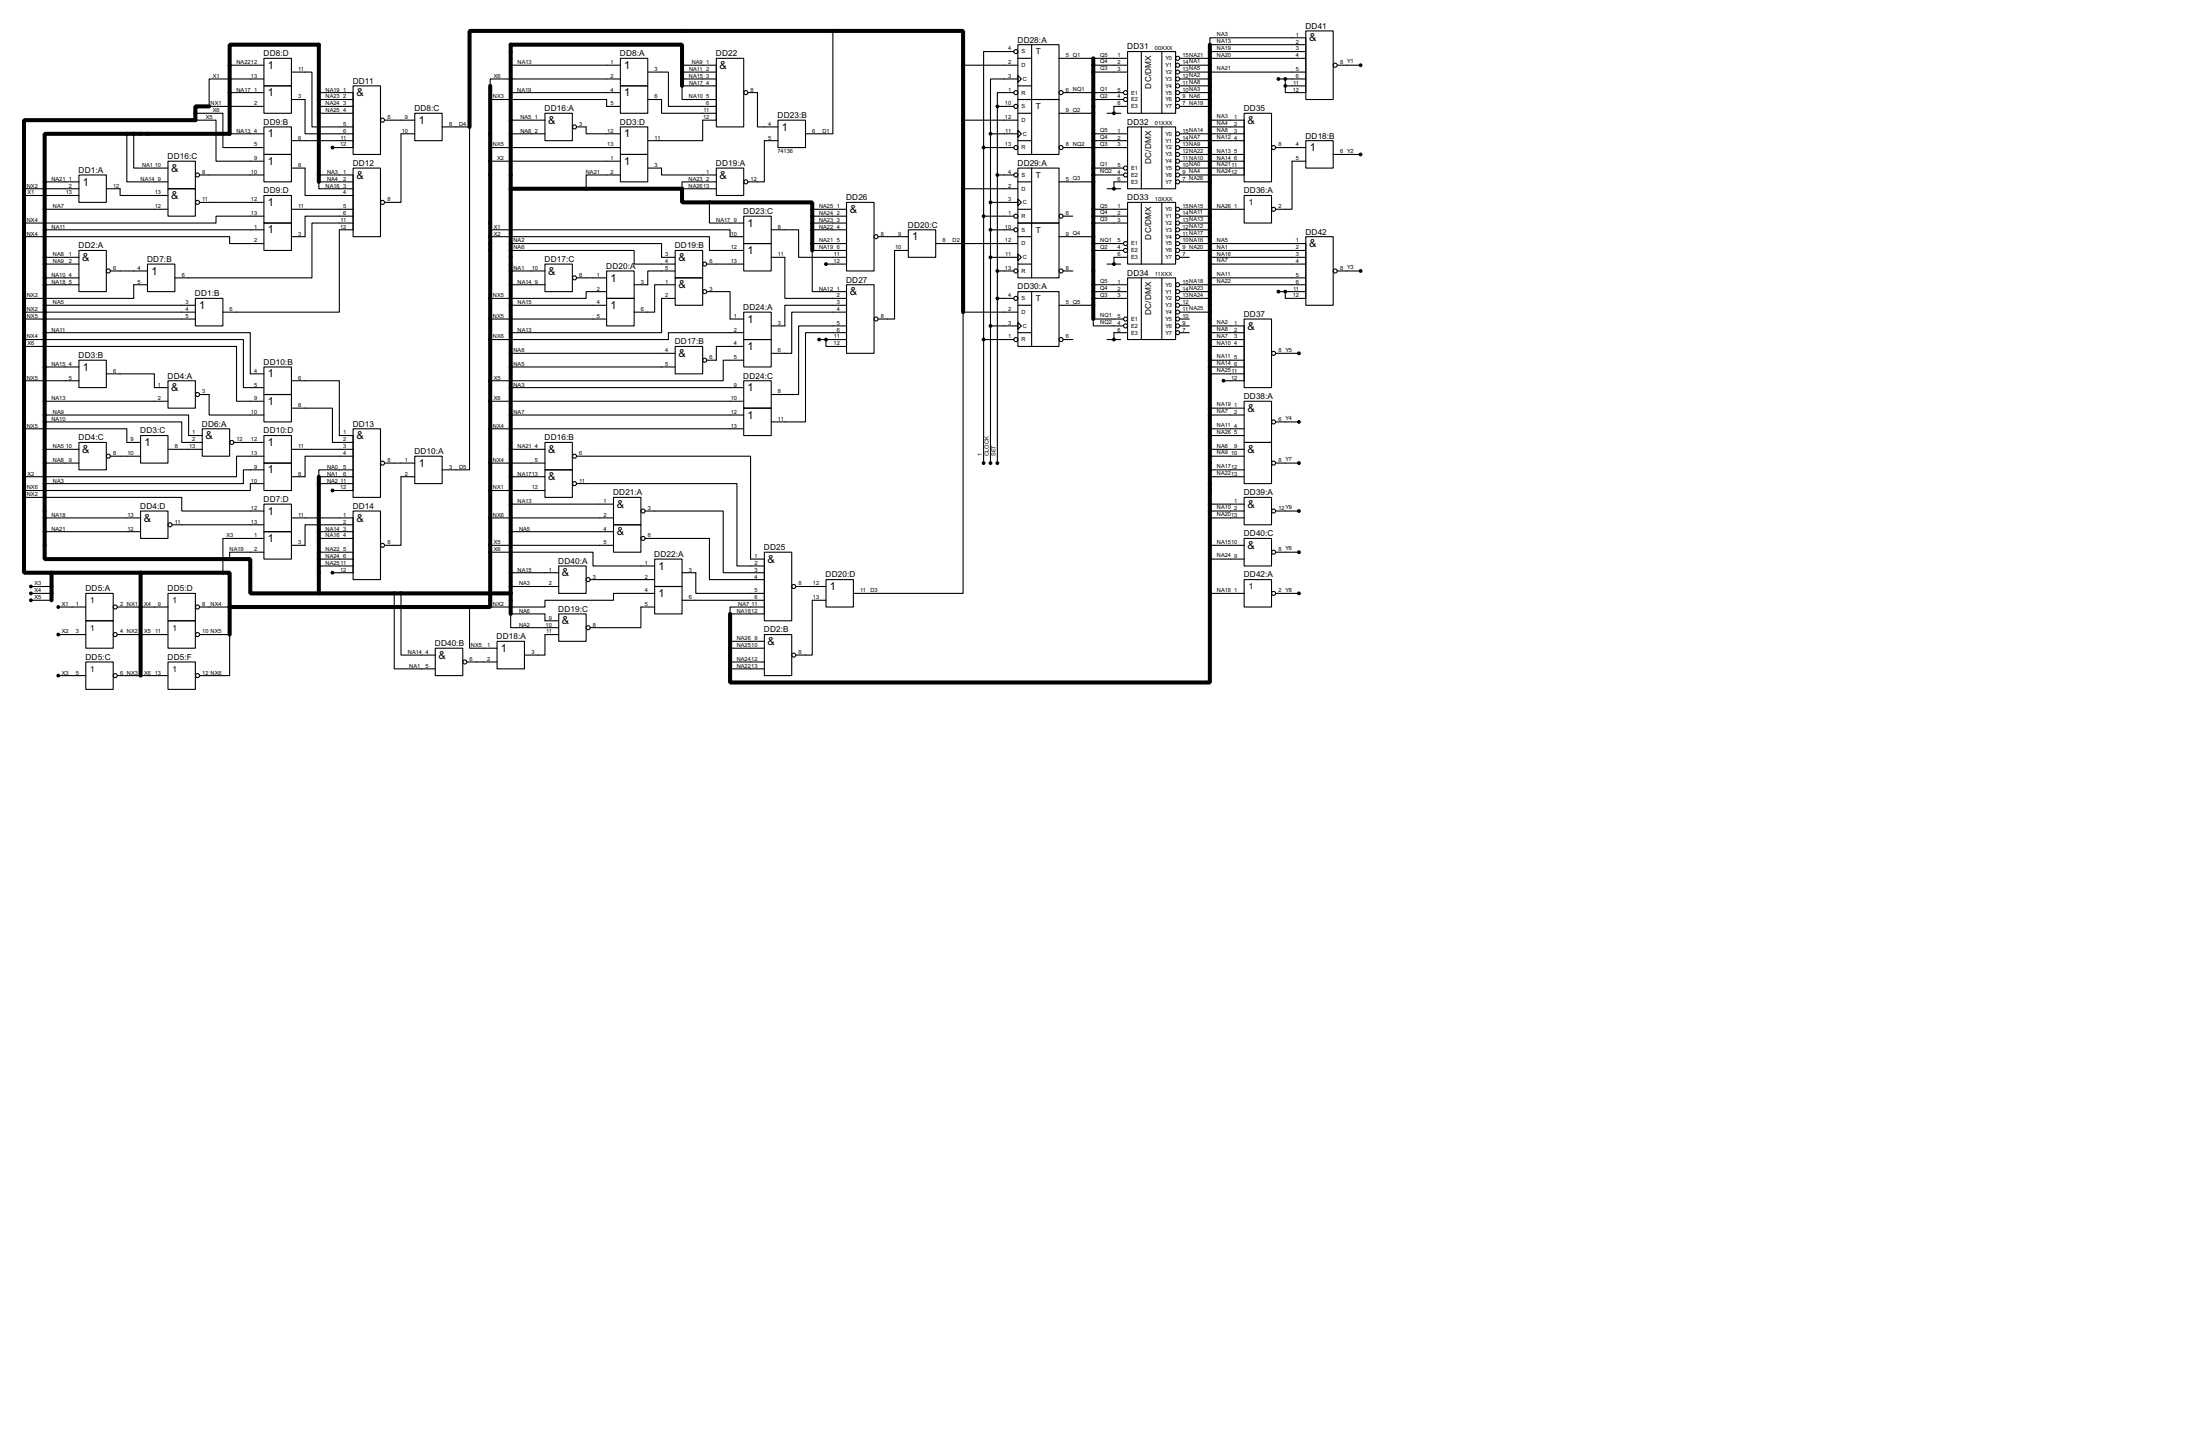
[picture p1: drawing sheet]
<svg xmlns="http://www.w3.org/2000/svg" width="815mm" height="536mm" viewBox="0 0 815 536" stroke-linecap="round" stroke-linejoin="round" font-family="sans-serif">
<g fill="none" stroke="#000" stroke-width="1.5">
<path d="M448.4 16.6v236.2h-177.8v-25.4M77.5 39.4h-5.1v5.1h-63.5v167.6h10.2M181.7 31.8v193h-96.6M252.8 31.8v-15.2h-63.5v210.8M405.2 21.6v96.6M174 47v-35.5h182.9v104.1M118.2 67.4v-50.8h-33.1v33h-68.5v157.5h76.2v12.7h96.5M189.3 69.9h63.5v5.1h48.2v17.8M118.2 176.6v43.2M19.1 212.1h66v12.7M19.1 212.1v10.2M52.1 212.1v38.1"/>
<path d="M85.1 224.8v10.2"/>
</g>
<g fill="none" stroke="#000" stroke-width=".4">
<path d="M189.3 19.1v5.1h40.6M308.7 11.5v38.1h-10.2M375.7 19.1h-11.2v35.6M377.2 16.6h15.3v20.3h-15.3zM382.3 16.6v40.6M417.9 19.1h17.8v22.9h-17.8zM423 19.1v22.9M430.6 19.1v22.9M448.4 19.1h35.5M483.9 11.5h10.2v25.4h-10.2zM483.9 16.6h-35.5v-2.6h35.5v20.3h-7.6v-2.5M85.1 34.3h12.7"/>
<path d="M85.1 24.2h12.7M97.8 21.6h10.2v10.2h-10.2zM97.8 31.8h10.2v10.2h-10.2zM97.8 29.3h-20.3v10.1h20.3M108 26.7h7.6v20.3h15.3M108 36.9h5.1v12.7h17.8M118.2 34.3h12.7v20.4h-7.7M118.2 36.9h12.7M118.2 39.4h12.7M130.9 31.8h10.1v25.4h-10.1zM189.3 29.3v5h40.6M229.9 21.6h10.2v10.2h-10.2z"/>
<path d="M229.9 31.8h10.2v10.2h-10.2zM229.9 29.3h-48.2v7.6h43.1v2.5h5.1M240.1 26.7h7.6v12.7h17.8M240.1 36.9h5.1v5.1h20.3M252.8 24.2h12.7v20.3h-5.1v7.6h-20.3M252.8 26.7h12.7M252.8 29.3h12.7M265.5 21.6h10.1v25.4h-10.1zM265.5 31.8h-12.7v5.1h12.7M277.2 34.3h3.5v12.7h7.6M356.9 24.2h20.3M369.6 39.4h6.1"/>
<path d="M369.6 39.4v132.1M375.7 34.3h-6.1v5.1M377.2 28l1.3 1.3-1.3 1.2zM377.2 36.9h15.3v20.3h-15.3zM377.2 29.3h-10.1v20.3M377.2 31.8h5.1M377.2 21.6h5.1M392.5 21.6h25.4M394 34.3h22.4M405.2 36.9h11.2M405.2 24.2h12.7M405.2 26.7h12.7"/>
<path d="M417.9 39.4h-5.1v2.6M437.2 34.3h11.2M437.2 36.9h11.2M437.2 39.4h11.2M437.2 24.2h11.2M437.2 31.8h11.2M437.2 26.7h46.7M437.2 29.3h11.2M437.2 21.6h46.7M473.8 29.3h10.1M476.3 31.8h7.6M476.3 29.3v2.5"/>
<path d="M495.6 24.2h8.6M47 49.6v17.8h15.3M49.6 49.6v12.7h12.7M62.3 59.7h10.1v10.2h-10.1zM72.4 42h10.2v12.7h15.2M72.4 44.5h7.7v15.2h17.7M85.1 49.6h12.7M97.8 47h10.2v10.2h-10.2zM97.8 57.2h10.2v10.2h-10.2zM108 52.1h22.9M118.2 42h12.7M142.5 44.5h11.2"/>
<path d="M153.7 42h10.2v10.1h-10.2zM153.7 49.6h-5.1v25.4h-6.1M163.9 47h10.1v127h-10.1M181.7 49.6v5.1h48.2M181.7 59.7h48.2M189.3 44.5h12.7M189.3 49.6h12.7M202 42h10.1v10.1h-10.1zM213.7 47h3.5v2.6h12.7M229.9 47h10.2v10.2h-10.2zM229.9 57.2h10.2v10.2h-10.2zM288.3 44.5h10.2v10.2h-10.2z"/>
<path d="M288.3 52.1h-5v15.3h-6.1M356.9 44.5h20.3M364.5 54.7h11.2M364.5 54.7v116.8M367.1 49.6h10.1M367.1 49.6v121.9M377.2 48.3l1.3 1.3-1.3 1.3zM377.2 52.1h5.1M377.2 42h5.1M392.5 42h12.7M394 54.7h23.9M405.2 52.1h12.7"/>
<path d="M405.2 49.6h12.7M410.3 42h5M417.9 47h17.8v22.9h-17.8zM423 47v22.9M430.6 47v22.9M437.2 52.1h23.9M437.2 54.7h11.2M437.2 49.6h23.9M437.2 59.7h23.9M437.2 57.2h23.9M448.4 44.5h12.7v20.3h-23.9M448.4 47h12.7"/>
<path d="M461.1 42h10.1v25.4h-10.1zM472.7 54.7h11.2M483.9 52.1h10.2v10.2h-10.2zM483.9 59.7h-5.1v17.8h-6.1M494.1 57.2h10.1M8.9 69.9h20.4M8.9 72.4h20.4M16.6 77.5h45.7M16.6 67.4h12.7M29.3 64.8h10.1v10.2h-10.1zM39.4 69.9h5.1v2.5h17.8M62.3 69.9h10.1v10.2h-10.1z"/>
<path d="M74 64.8h23.8M74 75h23.8M97.8 72.4h10.2v10.2h-10.2zM108 62.3h5.1v10.1h17.8M108 77.5h22.9M118.2 64.8h12.7v20.3h-5.1v30.5h-43.2M130.9 62.3h10.1v25.4h-10.1zM130.9 67.4h-12.7v2.5h12.7M229.9 64.8h-12.7v5.1M240.1 62.3h5.1v2.5h20.3M262.9 75v7.6h12.7M265.5 62.3h10.1v10.1h-10.1z"/>
<path d="M265.5 67.4h-12.7v2.5h12.7M301 77.5h12.7v20.3h-7.6M313.7 75h10.2v25.4h-10.2zM356.9 69.9h20.3M367.1 75h10.1M369.6 64.8h6.1M377.2 62.3h15.3v20.3h-15.3zM377.2 73.7l1.3 1.3-1.3 1.3zM377.2 77.5h5.1M377.2 67.4h5.1M382.3 62.3v40.6M392.5 67.4h12.7"/>
<path d="M405.2 77.5h12.7M405.2 64.8h11.2M405.2 62.3h11.2M410.3 69.9h5M417.9 75h17.8v22.8h-17.8zM417.9 67.4h-5.1v2.5M423 75v22.8M430.6 75v22.8M437.2 77.5h23.9M437.2 67.4h11.2M437.2 62.3h23.9M461.1 72.4h10.1v10.2h-10.1z"/>
<path d="M8.9 87.7h76.2v2.5h12.7M16.6 85.1h81.2M16.6 95.3h12.7M16.6 97.8h12.7M29.3 92.8h10.1v15.2h-10.1zM54.7 97.8h10.1v10.2h-10.1zM97.8 82.6h10.2v10.2h-10.2zM97.8 80.1h-17.7v2.5h-71.2M130.9 80.1h-17.8v7.6h-5.1M130.9 82.6h-15.3v20.3h-50.8M181.7 87.7h81.2v5.1h12.7M181.7 82.6v2.5h88.9v2.6h5"/>
<path d="M189.3 90.2h55.9v5.1h5M189.3 92.8h45.7v5h15.2M202 97.8h10.1v10.2h-10.1zM250.2 92.8h10.2v10.1h-10.2zM261.9 97.8h13.7M275.6 80.1h10.2v10.1h-10.2zM275.6 90.2h10.2v10.2h-10.2zM285.8 85.1h10.2v10.2h17.7M285.8 95.3h5.1v15.2h22.8M301 85.1h12.7M301 80.1h12.7M301 82.6h12.7"/>
<path d="M301 90.2h12.7M313.7 92.8h-12.7v15.2h12.7v20.3h-7.6v-2.5M325.4 87.7h11.2M336.6 85.1h10.2v10.2h-10.2zM336.6 92.8h-5.1v25.4h-6.1M346.8 90.2h30.4M364.5 80.1h11.2M367.1 85.1h8.6M367.1 95.3h10.1M377.2 82.6h15.3v20.3h-15.3zM377.2 94l1.3 1.3-1.3 1.3zM377.2 97.8h5.1"/>
<path d="M377.2 87.7h5.1M392.5 87.7h12.7M394 80.1h3.6M405.2 92.8h11.2M405.2 80.1h12.7M405.2 82.6h12.7M405.2 90.2h11.2M410.3 97.8h5M417.9 95.3h-5.1v2.5M437.2 90.2h46.7v20.3h-7.6v-2.5M437.2 85.1h11.2M437.2 95.3h3.5"/>
<path d="M437.2 92.8h46.7M437.2 80.1h11.2M437.2 82.6h11.2M437.2 87.7h11.2M448.4 95.3h35.5M448.4 97.8h35.5M483.9 87.7h10.2v25.4h-10.2zM8.9 118.2h63.5M8.9 115.6h63.5M16.6 102.9h12.7M16.6 105.5h12.7M16.6 113.1h55.8"/>
<path d="M40.9 100.4h13.8M54.7 105.5h-5.1v5h-40.7M72.4 110.5h10.2v10.2h-10.2zM181.7 118.2h43.1M189.3 100.4h12.7M189.3 105.5h12.7M189.3 113.1h35.5M213.7 102.9h11.1M224.8 100.4h10.2v10.1h-10.2zM224.8 110.5h10.2v10.2h-10.2zM224.8 108h-7.6v2.5h-35.5M250.2 102.9h10.2v10.2h-10.2z"/>
<path d="M250.2 105.5h-7.6v10.1h-7.6M250.2 100.4h-10.1v5.1h-5.1M250.2 110.5h-5v12.7h-55.9M261.9 108h8.7v10.2h5M275.6 115.6h10.2v10.2h-10.2zM313.7 105.5h10.2v25.4h-10.2zM313.7 113.1h-22.8v7.6h-5.1M313.7 115.6h-20.3v15.3h-7.6M369.6 100.4h6.1M369.6 110.5h6.1M377.2 108h15.3v20.3h-15.3zM377.2 119.4l1.3 1.3-1.3 1.3z"/>
<path d="M377.2 115.6h-20.3v104.2h-40.6M377.2 113.1h5.1M382.3 108v20.3M392.5 113.1h12.7M394 100.4h3.6M405.2 105.5h12.7M405.2 110.5h12.7M405.2 108h12.7M416.4 118.2h-11.2v2.5h11.2M417.9 102.9h17.8v22.9h-17.8zM423 102.9v22.9M430.6 102.9v22.9"/>
<path d="M437.2 105.5h46.7M437.2 113.1h3.5M437.2 118.2h3.5M437.2 115.6h11.2M437.2 110.5h11.2M437.2 108h11.2M448.4 102.9h35.5M461.1 118.2h10.1v25.4h-10.1zM473.8 108h10.1M495.6 100.4h8.6M8.9 125.8h81.3v17.8h7.6M8.9 128.3h78.8v20.3h10.1"/>
<path d="M16.6 123.2h76.2v15.3h5M16.6 135.9h12.7M29.3 133.4h10.1v10.2h-10.1zM39.4 138.5h17.8v5.1h5.1M97.8 135.9h10.2v10.2h-10.2zM189.3 135.9h60.9M189.3 130.9h60.9M250.2 128.3h10.2v10.2h-10.2zM275.6 125.8h10.2v10.1h-10.2zM275.6 128.3h-10.1v5.1h-3.6M275.6 123.2h-27.9v2.6h-66M275.6 133.4h-7.6v7.6h-86.3"/>
<path d="M303.6 125.8h10.1M313.7 120.7h-17.7v25.4h-10.2M313.7 123.2h-15.2v33.1h-12.7M364.5 125.8h11.2M367.1 120.7h10.1M377.2 123.2h5.1M394 125.8h3.6M410.3 125.8h5M417.9 123.2h-5.1v2.6M437.2 120.7h3.5M437.2 123.2h3.5M448.4 135.9h12.7"/>
<path d="M448.4 120.7h12.7v20.3h-7.7M448.4 125.8h12.7M448.4 123.2h12.7M448.4 128.3h12.7M448.4 133.4h12.7M448.4 138.5h12.7M472.7 130.9h8.7M8.9 158.8h38.1v5.1h5.1M8.9 141h20.4M16.6 153.7h53.3v7.6h5.1M16.6 156.3h50.8v7.6h7.6M16.6 148.6h45.7"/>
<path d="M62.3 141h10.1v10.2h-10.1zM74 146.1h3.5v7.6h20.3M75 158.8h10.1v10.2h-10.1zM97.8 146.1h10.2v10.2h-10.2zM108 141h17.8v20.3h5.1v20.4h-7.7M108 151.2h15.2v12.7h7.7M130.9 158.8h10.1v25.4h-10.1zM181.7 148.6h93.9M181.7 158.8h93.9M189.3 143.6h86.3M189.3 153.7h86.3M275.6 141h10.2v10.2h-10.2z"/>
<path d="M275.6 151.2h10.2v10.1h-10.2zM448.4 153.7h12.7M448.4 158.8h12.7M448.4 151.2h12.7M461.1 148.6h10.1v15.3h-10.1zM472.7 156.3h8.7M16.6 171.5h12.7M16.6 166.4h12.7M29.3 163.9h10.1v10.1h-10.1zM40.9 169h11.2M52.1 161.3h10.2v10.2h-10.2zM62.3 166.4h12.7"/>
<path d="M86.7 163.9h11.1M97.8 161.3h10.2v10.2h-10.2zM97.8 171.5h10.2v10.2h-10.2zM97.8 169h-10.1v7.6h-78.8M97.8 174h-7.6v5.1h-73.6M97.8 179.1h-5v2.6h-83.9M108 166.4h22.9M118.2 179.1h12.7M130.9 169h-17.8v7.6h-5.1M130.9 174h-12.7v2.6h12.7M142.5 171.5h11.2M153.7 169h10.2v10.1h-10.2z"/>
<path d="M153.7 176.6h-5.1v25.4h-6.1M181.7 171.5h20.3M189.3 166.4h12.7M189.3 176.6h12.7M202 163.9h10.1v10.1h-10.1zM202 174h10.1v10.2h-10.1zM213.7 169h64.5v38.1h5.1v20.3h-12.7v-2.6h12.7M213.7 179.1h59.4v30.5h10.2M448.4 161.3h12.7M461.1 163.9h10.1v15.2h-10.1zM461.1 166.4h-12.7v5.1M461.1 169h-12.7v5"/>
<path d="M461.1 174h-12.7v5.1M461.1 176.6h-12.7v5.1M472.7 171.5h8.7M8.9 184.2h58.5v5.1h30.4M16.6 191.8h35.5M16.6 196.9h35.5M52.1 189.3h10.2v10.1h-10.2zM63.8 194.4h34M97.8 186.7h10.2v10.2h-10.2zM97.8 196.9h10.2v10.2h-10.2zM97.8 199.4h-15.2v12.7M108 191.8h22.9v20.3h-7.7"/>
<path d="M118.2 199.4h12.7M118.2 196.9h12.7M130.9 189.3h10.1v25.4h-10.1zM130.9 194.4h-17.8v7.6h-5.1M181.7 181.7h20.3M181.7 191.8h45.7M189.3 196.9h38.1M189.3 186.7h38.1M227.4 184.2h10.1v10.2h-10.1zM227.4 194.4h10.1v10.1h-10.1zM239.1 189.3h28.9v22.8h15.3M239.1 199.4h23.8v15.3h20.4"/>
<path d="M448.4 191.8h12.7M448.4 186.7h12.7M448.4 189.3h12.7M461.1 184.2h10.1v10.2h-10.1zM461.1 199.4h10.1v10.2h-10.1zM472.7 189.3h8.7M11.5 217.2h7.6M11.5 219.8h7.6M31.8 219.8h10.2v10.1h-10.2zM62.3 219.8h10.1v10.1h-10.1zM97.8 204.5h-12.7v2.6M118.2 209.6h12.7"/>
<path d="M118.2 207.1h12.7M118.2 204.5h12.7M146.1 219.8v27.9h15.2M148.6 219.8v22.8h12.7M181.7 204.5h38.1v5.1h22.8M181.7 202h45.7M189.3 217.2h17.8M189.3 212.1h17.8M207.1 209.6h10.1v10.2h-10.1zM218.7 214.7h23.9M242.6 207.1h10.2v10.1h-10.2zM242.6 217.2h10.2v10.2h-10.2z"/>
<path d="M242.6 219.8h-15.2v2.5h-25.4v2.5h-20.3v-2.5M252.8 212.1h5.1v7.7h25.4M283.3 204.5h10.1v25.4h-10.1zM294.9 217.2h11.2M306.1 214.7h10.2v10.1h-10.2zM448.4 207.1h12.7M448.4 219.8h12.7M448.4 202h12.7M461.1 214.7h10.1v10.1h-10.1zM472.7 204.5h8.7M472.7 219.8h8.7M11.5 222.3h7.6"/>
<path d="M21.6 235h10.2M21.6 224.8h10.2M31.8 229.9h10.2v10.2h-10.2zM43.5 235h18.8M43.5 224.8h18.8M62.3 229.9h10.1v10.2h-10.1zM74 235h11.1v15.2h-11.1M74 224.8h11.1M174 224.8v15.3h10.2M184.2 237.5h10.2v10.2h-10.2zM207.1 227.4h10.1v10.1h-10.1zM207.1 229.9h-5.1v-2.5h-12.7v5.1h17.8"/>
<path d="M207.1 235h-5.1v7.6h-7.6M242.6 224.8h-5.1v7.7h-18.8M252.8 222.3h30.5M283.3 235h10.1v15.2h-10.1zM283.3 237.5h-12.7v2.6M306.1 222.3h-5.1v20.3h-6.1M21.6 250.2h10.2M31.8 245.2h10.2v10.1h-10.2zM43.5 250.2h18.8M62.3 245.2h10.1v10.1h-10.1zM161.3 240.1h10.2v10.1h-10.2zM173 245.2h11.2"/>
<path d="M283.3 240.1h-12.7v2.5M283.3 245.2h-12.7v2.5M283.3 247.7h-12.7v2.5"/>
<circle cx="376.4" cy="19.1" r=".75"/>
<circle cx="276.4" cy="34.3" r=".75"/>
<circle cx="376.4" cy="39.4" r=".75"/>
<circle cx="376.4" cy="34.3" r=".75"/>
<circle cx="393.2" cy="34.3" r=".75"/>
<circle cx="417.1" cy="36.9" r=".75"/>
<circle cx="417.1" cy="34.3" r=".75"/>
<circle cx="436.4" cy="26.7" r=".75"/>
<circle cx="436.4" cy="31.8" r=".75"/>
<circle cx="436.4" cy="39.4" r=".75"/>
<circle cx="436.4" cy="29.3" r=".75"/>
<circle cx="436.4" cy="34.3" r=".75"/>
<circle cx="436.4" cy="36.9" r=".75"/>
<circle cx="436.4" cy="24.2" r=".75"/>
<circle cx="436.4" cy="21.6" r=".75"/>
<circle cx="494.8" cy="24.2" r=".75"/>
<circle cx="141.7" cy="44.5" r=".75"/>
<circle cx="212.9" cy="47" r=".75"/>
<circle cx="376.4" cy="54.7" r=".75"/>
<circle cx="393.2" cy="54.7" r=".75"/>
<circle cx="436.4" cy="59.7" r=".75"/>
<circle cx="436.4" cy="52.1" r=".75"/>
<circle cx="436.4" cy="54.7" r=".75"/>
<circle cx="436.4" cy="57.2" r=".75"/>
<circle cx="436.4" cy="49.6" r=".75"/>
<circle cx="471.9" cy="54.7" r=".75"/>
<circle cx="73.2" cy="64.8" r=".75"/>
<circle cx="73.2" cy="75" r=".75"/>
<circle cx="141.7" cy="75" r=".75"/>
<circle cx="276.4" cy="67.4" r=".75"/>
<circle cx="376.4" cy="64.8" r=".75"/>
<circle cx="417.1" cy="64.8" r=".75"/>
<circle cx="417.1" cy="62.3" r=".75"/>
<circle cx="436.4" cy="62.3" r=".75"/>
<circle cx="436.4" cy="67.4" r=".75"/>
<circle cx="436.4" cy="77.5" r=".75"/>
<circle cx="436.4" cy="64.8" r=".75"/>
<circle cx="471.9" cy="77.5" r=".75"/>
<circle cx="261.1" cy="97.8" r=".75"/>
<circle cx="324.6" cy="87.7" r=".75"/>
<circle cx="376.4" cy="85.1" r=".75"/>
<circle cx="376.4" cy="80.1" r=".75"/>
<circle cx="393.2" cy="80.1" r=".75"/>
<circle cx="417.1" cy="90.2" r=".75"/>
<circle cx="417.1" cy="92.8" r=".75"/>
<circle cx="436.4" cy="80.1" r=".75"/>
<circle cx="436.4" cy="92.8" r=".75"/>
<circle cx="436.4" cy="82.6" r=".75"/>
<circle cx="436.4" cy="95.3" r=".75"/>
<circle cx="436.4" cy="87.7" r=".75"/>
<circle cx="436.4" cy="85.1" r=".75"/>
<circle cx="436.4" cy="90.2" r=".75"/>
<circle cx="40.1" cy="100.4" r=".75"/>
<circle cx="212.9" cy="102.9" r=".75"/>
<circle cx="261.1" cy="108" r=".75"/>
<circle cx="324.6" cy="118.2" r=".75"/>
<circle cx="376.4" cy="100.4" r=".75"/>
<circle cx="376.4" cy="110.5" r=".75"/>
<circle cx="393.2" cy="100.4" r=".75"/>
<circle cx="417.1" cy="118.2" r=".75"/>
<circle cx="436.4" cy="105.5" r=".75"/>
<circle cx="436.4" cy="113.1" r=".75"/>
<circle cx="436.4" cy="118.2" r=".75"/>
<circle cx="436.4" cy="108" r=".75"/>
<circle cx="436.4" cy="110.5" r=".75"/>
<circle cx="436.4" cy="115.6" r=".75"/>
<circle cx="494.8" cy="100.4" r=".75"/>
<circle cx="261.1" cy="133.4" r=".75"/>
<circle cx="376.4" cy="125.8" r=".75"/>
<circle cx="393.2" cy="125.8" r=".75"/>
<circle cx="417.1" cy="120.7" r=".75"/>
<circle cx="436.4" cy="120.7" r=".75"/>
<circle cx="436.4" cy="123.2" r=".75"/>
<circle cx="471.9" cy="130.9" r=".75"/>
<circle cx="73.2" cy="146.1" r=".75"/>
<circle cx="471.9" cy="156.3" r=".75"/>
<circle cx="40.1" cy="169" r=".75"/>
<circle cx="85.9" cy="163.9" r=".75"/>
<circle cx="141.7" cy="171.5" r=".75"/>
<circle cx="212.9" cy="179.1" r=".75"/>
<circle cx="212.9" cy="169" r=".75"/>
<circle cx="471.9" cy="171.5" r=".75"/>
<circle cx="63" cy="194.4" r=".75"/>
<circle cx="238.3" cy="199.4" r=".75"/>
<circle cx="238.3" cy="189.3" r=".75"/>
<circle cx="471.9" cy="189.3" r=".75"/>
<circle cx="141.7" cy="202" r=".75"/>
<circle cx="217.9" cy="214.7" r=".75"/>
<circle cx="294.1" cy="217.2" r=".75"/>
<circle cx="471.9" cy="219.8" r=".75"/>
<circle cx="471.9" cy="204.5" r=".75"/>
<circle cx="42.7" cy="224.8" r=".75"/>
<circle cx="42.7" cy="235" r=".75"/>
<circle cx="73.2" cy="224.8" r=".75"/>
<circle cx="73.2" cy="235" r=".75"/>
<circle cx="217.9" cy="232.5" r=".75"/>
<circle cx="42.7" cy="250.2" r=".75"/>
<circle cx="73.2" cy="250.2" r=".75"/>
<circle cx="172.2" cy="245.2" r=".75"/>
<circle cx="294.1" cy="242.6" r=".75"/>
</g>
<g fill="#000" stroke="#000" stroke-width=".4">
<circle cx="369.6" cy="39.4" r=".5"/>
<circle cx="473.7" cy="29.3" r=".5"/>
<circle cx="476.3" cy="31.8" r=".5"/>
<circle cx="476.3" cy="29.3" r=".5"/>
<circle cx="504.2" cy="24.2" r=".5"/>
<circle cx="123.2" cy="54.7" r=".5"/>
<circle cx="364.5" cy="54.7" r=".5"/>
<circle cx="367" cy="49.6" r=".5"/>
<circle cx="412.8" cy="42" r=".5"/>
<circle cx="504.2" cy="57.2" r=".5"/>
<circle cx="367" cy="75" r=".5"/>
<circle cx="369.6" cy="64.8" r=".5"/>
<circle cx="412.8" cy="69.9" r=".5"/>
<circle cx="306.1" cy="97.8" r=".5"/>
<circle cx="364.5" cy="80.1" r=".5"/>
<circle cx="367" cy="85.1" r=".5"/>
<circle cx="367" cy="95.3" r=".5"/>
<circle cx="412.8" cy="97.8" r=".5"/>
<circle cx="369.6" cy="110.5" r=".5"/>
<circle cx="369.6" cy="100.4" r=".5"/>
<circle cx="473.7" cy="108" r=".5"/>
<circle cx="476.3" cy="108" r=".5"/>
<circle cx="504.2" cy="100.4" r=".5"/>
<circle cx="303.5" cy="125.8" r=".5"/>
<circle cx="306.1" cy="125.8" r=".5"/>
<circle cx="364.5" cy="125.8" r=".5"/>
<circle cx="367" cy="120.7" r=".5"/>
<circle cx="412.8" cy="125.8" r=".5"/>
<circle cx="481.3" cy="130.9" r=".5"/>
<circle cx="453.4" cy="141" r=".5"/>
<circle cx="481.3" cy="156.3" r=".5"/>
<circle cx="364.5" cy="171.5" r=".5"/>
<circle cx="367" cy="171.5" r=".5"/>
<circle cx="369.6" cy="171.5" r=".5"/>
<circle cx="481.3" cy="171.5" r=".5"/>
<circle cx="123.2" cy="181.7" r=".5"/>
<circle cx="481.3" cy="189.3" r=".5"/>
<circle cx="11.4" cy="219.8" r=".5"/>
<circle cx="11.4" cy="217.2" r=".5"/>
<circle cx="123.2" cy="212.1" r=".5"/>
<circle cx="481.3" cy="219.8" r=".5"/>
<circle cx="481.3" cy="204.5" r=".5"/>
<circle cx="11.4" cy="222.3" r=".5"/>
<circle cx="21.6" cy="224.8" r=".5"/>
<circle cx="21.6" cy="235" r=".5"/>
<circle cx="21.6" cy="250.2" r=".5"/>
</g>
<g font-size="4.6">
<text x="485.1" y="15.4">&amp;</text>
<text x="99.3" y="25.5">1</text>
<text x="231.4" y="25.5">1</text>
<text x="266.7" y="25.5">&amp;</text>
<text x="99.3" y="35.7">1</text>
<text x="132.1" y="35.7">&amp;</text>
<text x="231.4" y="35.7">1</text>
<text x="155.2" y="45.9">1</text>
<text x="203.2" y="45.9">&amp;</text>
<text x="462.3" y="45.9">&amp;</text>
<text x="99.3" y="50.9">1</text>
<text x="231.4" y="50.9">1</text>
<text x="289.8" y="48.4">1</text>
<text x="485.4" y="56">1</text>
<text x="63.5" y="63.6">&amp;</text>
<text x="99.3" y="61.1">1</text>
<text x="231.4" y="61.1">1</text>
<text x="30.7" y="68.7">1</text>
<text x="132.1" y="66.2">&amp;</text>
<text x="266.7" y="66.2">&amp;</text>
<text x="63.5" y="73.8">&amp;</text>
<text x="99.3" y="76.3">1</text>
<text x="277.1" y="84">1</text>
<text x="314.9" y="78.9">&amp;</text>
<text x="99.3" y="86.5">1</text>
<text x="338" y="89">1</text>
<text x="277.1" y="94.1">1</text>
<text x="485.1" y="91.6">&amp;</text>
<text x="30.5" y="96.7">&amp;</text>
<text x="56.1" y="101.7">1</text>
<text x="203.2" y="101.7">&amp;</text>
<text x="251.4" y="96.7">&amp;</text>
<text x="226.3" y="104.3">1</text>
<text x="251.4" y="106.8">&amp;</text>
<text x="314.9" y="109.4">&amp;</text>
<text x="73.9" y="114.4">1</text>
<text x="226.3" y="114.4">1</text>
<text x="277.1" y="119.5">1</text>
<text x="462.3" y="122.1">&amp;</text>
<text x="277.1" y="129.7">1</text>
<text x="30.7" y="137.3">1</text>
<text x="251.4" y="132.2">&amp;</text>
<text x="99.3" y="139.8">1</text>
<text x="63.5" y="144.9">&amp;</text>
<text x="99.3" y="150">1</text>
<text x="277.1" y="144.9">1</text>
<text x="277.1" y="155.1">1</text>
<text x="462.3" y="152.5">&amp;</text>
<text x="30.5" y="167.8">&amp;</text>
<text x="53.6" y="165.2">1</text>
<text x="76.2" y="162.7">&amp;</text>
<text x="99.3" y="165.2">1</text>
<text x="132.1" y="162.7">&amp;</text>
<text x="203.2" y="167.8">&amp;</text>
<text x="462.3" y="167.8">&amp;</text>
<text x="155.2" y="172.9">1</text>
<text x="99.3" y="175.4">1</text>
<text x="203.2" y="177.9">&amp;</text>
<text x="99.3" y="190.6">1</text>
<text x="228.6" y="188">&amp;</text>
<text x="462.3" y="188">&amp;</text>
<text x="53.3" y="193.2">&amp;</text>
<text x="132.1" y="193.2">&amp;</text>
<text x="99.3" y="200.8">1</text>
<text x="228.6" y="198.3">&amp;</text>
<text x="462.3" y="203.3">&amp;</text>
<text x="284.5" y="208.4">&amp;</text>
<text x="208.3" y="213.5">&amp;</text>
<text x="244.1" y="211">1</text>
<text x="244.1" y="221.1">1</text>
<text x="307.6" y="218.6">1</text>
<text x="208.3" y="231.3">&amp;</text>
<text x="284.5" y="238.9">&amp;</text>
<text x="162.5" y="244">&amp;</text>
<text x="185.6" y="241.4">1</text>
</g>
<g font-size="3.4">
<text x="483.8" y="10.6">DD41</text>
<text x="377.1" y="15.7">DD28:A</text>
<text x="97.7" y="20.8">DD8:D</text>
<text x="229.8" y="20.8">DD8:A</text>
<text x="265.3" y="20.8">DD22</text>
<text x="383.9" y="20.2">T</text>
<text x="417.7" y="18.3">DD31</text>
<text x="130.7" y="31">DD11</text>
<text x="426.6" y="32.8" transform="rotate(-90 426.6 32.8)">DC/DMX</text>
<text x="153.6" y="41.1">DD8:C</text>
<text x="201.8" y="41.1">DD16:A</text>
<text x="383.9" y="40.4">T</text>
<text x="460.9" y="41.1">DD35</text>
<text x="97.7" y="46.2">DD9:B</text>
<text x="229.8" y="46.2">DD3:D</text>
<text x="288.2" y="43.7">DD23:B</text>
<text x="417.7" y="46.2">DD32</text>
<text x="483.8" y="51.3">DD18:B</text>
<text x="62.1" y="58.9">DD16:C</text>
<text x="29.1" y="64">DD1:A</text>
<text x="130.7" y="61.4">DD12</text>
<text x="265.3" y="61.4">DD19:A</text>
<text x="377.1" y="61.4">DD29:A</text>
<text x="383.9" y="65.8">T</text>
<text x="426.6" y="60.8" transform="rotate(-90 426.6 60.8)">DC/DMX</text>
<text x="97.7" y="71.6">DD9:D</text>
<text x="460.9" y="71.6">DD36:A</text>
<text x="313.6" y="74.1">DD26</text>
<text x="417.7" y="74.1">DD33</text>
<text x="462.8" y="76">1</text>
<text x="275.5" y="79.2">DD23:C</text>
<text x="336.5" y="84.3">DD20:C</text>
<text x="383.9" y="86.1">T</text>
<text x="426.6" y="88.7" transform="rotate(-90 426.6 88.7)">DC/DMX</text>
<text x="483.8" y="86.8">DD42</text>
<text x="29.1" y="92">DD2:A</text>
<text x="250.1" y="92">DD19:B</text>
<text x="54.5" y="97">DD7:B</text>
<text x="201.8" y="97">DD17:C</text>
<text x="224.7" y="99.5">DD20:A</text>
<text x="313.6" y="104.7">DD27</text>
<text x="377.1" y="107.2">DD30:A</text>
<text x="417.7" y="102.1">DD34</text>
<text x="72.3" y="109.7">DD1:B</text>
<text x="383.9" y="111.5">T</text>
<text x="275.5" y="114.8">DD24:A</text>
<text x="426.6" y="116.6" transform="rotate(-90 426.6 116.6)">DC/DMX</text>
<text x="460.9" y="117.4">DD37</text>
<text x="250.1" y="127.5">DD17:B</text>
<text x="29.1" y="132.6">DD3:B</text>
<text x="97.7" y="135.1">DD10:B</text>
<text x="62.1" y="140.2">DD4:A</text>
<text x="275.5" y="140.2">DD24:C</text>
<text x="460.9" y="147.8">DD38:A</text>
<text x="52" y="160.5">DD3:C</text>
<text x="74.8" y="158">DD6:A</text>
<text x="97.7" y="160.5">DD10:D</text>
<text x="130.7" y="158">DD13</text>
<text x="29.1" y="163">DD4:C</text>
<text x="201.8" y="163">DD16:B</text>
<text x="153.6" y="168.2">DD10:A</text>
<text x="97.7" y="185.9">DD7:D</text>
<text x="227.2" y="183.4">DD21:A</text>
<text x="460.9" y="183.4">DD39:A</text>
<text x="52" y="188.5">DD4:D</text>
<text x="130.7" y="188.5">DD14</text>
<text x="283.1" y="203.7">DD25</text>
<text x="460.9" y="198.6">DD40:C</text>
<text x="206.9" y="208.8">DD40:A</text>
<text x="242.5" y="206.3">DD22:A</text>
<text x="306" y="213.9">DD20:D</text>
<text x="460.9" y="213.9">DD42:A</text>
<text x="31.7" y="219">DD5:A</text>
<text x="62.1" y="219">DD5:D</text>
<text x="462.8" y="218.3">1</text>
<text x="33.5" y="223.4">1</text>
<text x="64" y="223.4">1</text>
<text x="206.9" y="226.6">DD19:C</text>
<text x="33.5" y="233.5">1</text>
<text x="64" y="233.5">1</text>
<text x="161.2" y="239.3">DD40:B</text>
<text x="184.1" y="236.7">DD18:A</text>
<text x="283.1" y="234.2">DD2:B</text>
<text x="31.7" y="244.4">DD5:C</text>
<text x="62.1" y="244.4">DD5:F</text>
<text x="33.5" y="248.8">1</text>
<text x="64" y="248.8">1</text>
</g>
<g font-size="2.4">
<text x="450.9" y="15.9">NA13</text>
<text x="450.9" y="13.4">NA3</text>
<text x="480.2" y="13.6">1</text>
<text x="480.2" y="16.2">2</text>
<text x="87.6" y="23.8">NA2212</text>
<text x="191.8" y="23.8">NA13</text>
<text x="226.2" y="23.8">1</text>
<text x="256.3" y="23.8">NA9</text>
<text x="261.8" y="23.8">1</text>
<text x="373.6" y="23.8">2</text>
<text x="373.6" y="18.7">4</text>
<text x="378.5" y="19.8">S</text>
<text x="395" y="21.2">5 Q1</text>
<text x="407.7" y="23.5">Q4</text>
<text x="407.7" y="21">Q5</text>
<text x="414.2" y="21.2">1</text>
<text x="414.2" y="23.8">2</text>
<text x="428" y="18.4">00XXX</text>
<text x="431.9" y="22.3">Y0</text>
<text x="438.2" y="21.2">15NA21</text>
<text x="438.2" y="23.8">14NA1</text>
<text x="450.9" y="18.4">NA19</text>
<text x="450.9" y="21">NA20</text>
<text x="480.2" y="18.7">3</text>
<text x="480.2" y="21.2">4</text>
<text x="496.6" y="23.8">8 Y1</text>
<text x="78.8" y="28.9">X1</text>
<text x="93" y="28.9">13</text>
<text x="110.5" y="26.3">11</text>
<text x="183" y="28.9">X6</text>
<text x="226.2" y="28.9">2</text>
<text x="242.6" y="26.3">3</text>
<text x="255.3" y="28.9">NA15</text>
<text x="255.3" y="26.3">NA11</text>
<text x="261.8" y="26.3">2</text>
<text x="261.8" y="28.9">3</text>
<text x="373.6" y="28.9">3</text>
<text x="378.5" y="24.8">D</text>
<text x="379" y="30">C</text>
<text x="407.7" y="26.1">Q3</text>
<text x="414.2" y="26.3">3</text>
<text x="431.9" y="24.8">Y1</text>
<text x="431.9" y="27.4">Y2</text>
<text x="431.9" y="30">Y3</text>
<text x="438.2" y="26.3">13NA5</text>
<text x="438.2" y="28.9">12NA2</text>
<text x="450.9" y="26.1">NA21</text>
<text x="480.2" y="26.3">5</text>
<text x="480.2" y="28.9">6</text>
<text x="87.6" y="33.9">NA17</text>
<text x="94.2" y="33.9">1</text>
<text x="120.6" y="33.9">NA19</text>
<text x="127.2" y="33.9">1</text>
<text x="191.7" y="33.9">NA19</text>
<text x="226.2" y="33.9">4</text>
<text x="255.3" y="31.4">NA17</text>
<text x="261.8" y="31.4">4</text>
<text x="278.2" y="33.9">8</text>
<text x="373.6" y="33.9">1</text>
<text x="378.5" y="35">R</text>
<text x="395" y="33.9">6 NQ1</text>
<text x="407.7" y="33.7">Q1</text>
<text x="414.2" y="33.9">5</text>
<text x="419.2" y="35">E1</text>
<text x="431.9" y="32.5">Y4</text>
<text x="431.9" y="35">Y5</text>
<text x="438.2" y="31.4">11NA8</text>
<text x="438.2" y="33.9">10NA3</text>
<text x="479.1" y="33.9">12</text>
<text x="479.2" y="31.4">11</text>
<text x="78" y="39">NX1</text>
<text x="78.8" y="41.6">X6</text>
<text x="94.2" y="39">2</text>
<text x="110.5" y="36.5">3</text>
<text x="120.6" y="36.5">NA23</text>
<text x="120.6" y="39">NA24</text>
<text x="120.6" y="41.6">NA25</text>
<text x="127.2" y="36.5">2</text>
<text x="127.2" y="39">3</text>
<text x="127.2" y="41.6">4</text>
<text x="182.6" y="36.5">NX3</text>
<text x="226.2" y="39">5</text>
<text x="242.6" y="36.5">6</text>
<text x="255.3" y="36.5">NA10</text>
<text x="260.8" y="41.6">11</text>
<text x="261.8" y="36.5">5</text>
<text x="261.8" y="39">6</text>
<text x="372.4" y="39">10</text>
<text x="378.5" y="40.1">S</text>
<text x="395" y="41.6">9 Q2</text>
<text x="407.7" y="36.2">Q2</text>
<text x="414.2" y="39">6</text>
<text x="414.2" y="36.5">4</text>
<text x="419.2" y="40.1">E3</text>
<text x="419.2" y="37.5">E2</text>
<text x="431.9" y="37.5">Y6</text>
<text x="431.9" y="40.1">Y7</text>
<text x="438.2" y="36.5">9 NA6</text>
<text x="438.2" y="39">7 NA19</text>
<text x="76.3" y="44.1">X5</text>
<text x="127.2" y="46.6">5</text>
<text x="143.6" y="44.1">8</text>
<text x="150" y="44.1">9</text>
<text x="166.4" y="46.6">8</text>
<text x="170.2" y="46.6">D4</text>
<text x="192.8" y="44.1">NA5</text>
<text x="198.3" y="44.1">1</text>
<text x="214.7" y="46.6">3</text>
<text x="260.6" y="44.1">12</text>
<text x="284.7" y="46.6">4</text>
<text x="372.4" y="44.1">12</text>
<text x="378.5" y="45.2">D</text>
<text x="428" y="46.4">01XXX</text>
<text x="450.9" y="46.4">NA4</text>
<text x="450.9" y="43.8">NA3</text>
<text x="457.4" y="44.1">1</text>
<text x="457.4" y="46.6">2</text>
<text x="87.6" y="49.2">NA13</text>
<text x="94.2" y="49.2">4</text>
<text x="110.5" y="51.7">6</text>
<text x="126.2" y="51.7">11</text>
<text x="127.2" y="49.2">6</text>
<text x="148.9" y="49.2">10</text>
<text x="192.8" y="49.2">NA8</text>
<text x="198.3" y="49.2">2</text>
<text x="225.1" y="49.2">12</text>
<text x="242.6" y="51.7">11</text>
<text x="284.7" y="51.7">5</text>
<text x="301" y="49.2">6</text>
<text x="304.8" y="49.2">D1</text>
<text x="372.5" y="49.2">11</text>
<text x="379" y="50.2">C</text>
<text x="407.7" y="51.5">Q4</text>
<text x="407.7" y="48.9">Q5</text>
<text x="414.2" y="49.2">1</text>
<text x="414.2" y="51.7">2</text>
<text x="431.9" y="50.2">Y0</text>
<text x="431.9" y="52.8">Y1</text>
<text x="438.2" y="49.2">15NA14</text>
<text x="438.2" y="51.7">14NA7</text>
<text x="450.9" y="48.9">NA8</text>
<text x="450.9" y="51.5">NA12</text>
<text x="457.4" y="49.2">3</text>
<text x="457.4" y="51.7">4</text>
<text x="94.2" y="54.3">5</text>
<text x="94.2" y="59.3">9</text>
<text x="126" y="54.3">12</text>
<text x="182.6" y="54.3">NX5</text>
<text x="184.2" y="59.3">X2</text>
<text x="225.1" y="54.3">13</text>
<text x="226.2" y="59.3">1</text>
<text x="288.1" y="56.8">74136</text>
<text x="372.4" y="54.3">13</text>
<text x="378.5" y="55.4">R</text>
<text x="395" y="54.3">8 NQ2</text>
<text x="407.7" y="54">Q3</text>
<text x="414.2" y="54.3">3</text>
<text x="431.9" y="55.4">Y2</text>
<text x="431.9" y="57.9">Y3</text>
<text x="438.2" y="54.3">13NA9</text>
<text x="438.2" y="56.8">12NA22</text>
<text x="438.2" y="59.3">11NA10</text>
<text x="450.9" y="59.1">NA14</text>
<text x="450.9" y="56.5">NA13</text>
<text x="457.4" y="56.8">5</text>
<text x="457.4" y="59.3">6</text>
<text x="473.8" y="54.3">8</text>
<text x="480.2" y="54.3">4</text>
<text x="480.2" y="59.3">5</text>
<text x="496.6" y="56.8">6 Y2</text>
<text x="52.6" y="61.9">NA1</text>
<text x="57.4" y="61.9">10</text>
<text x="75" y="64.4">8</text>
<text x="93" y="64.4">10</text>
<text x="110.5" y="61.9">8</text>
<text x="121.2" y="64.4">NA3</text>
<text x="127.2" y="64.4">1</text>
<text x="217.1" y="64.4">NA21</text>
<text x="226.2" y="64.4">2</text>
<text x="242.6" y="61.9">3</text>
<text x="261.8" y="64.4">1</text>
<text x="373.6" y="64.4">4</text>
<text x="378.5" y="65.5">S</text>
<text x="407.7" y="61.6">Q1</text>
<text x="407.7" y="64.2">NQ2</text>
<text x="414.2" y="64.4">4</text>
<text x="414.2" y="61.9">5</text>
<text x="419.2" y="65.5">E2</text>
<text x="419.2" y="62.9">E1</text>
<text x="431.9" y="60.4">Y4</text>
<text x="431.9" y="62.9">Y5</text>
<text x="431.9" y="65.5">Y6</text>
<text x="438.2" y="61.9">10NA0</text>
<text x="438.2" y="64.4">9 NA4</text>
<text x="450.9" y="64.2">NA2412</text>
<text x="450.9" y="61.6">NA2111</text>
<text x="9.9" y="69.5">NX2</text>
<text x="10.2" y="72">X1</text>
<text x="19" y="67">NA21</text>
<text x="24.4" y="72">13</text>
<text x="25.6" y="67">1</text>
<text x="25.6" y="69.5">2</text>
<text x="42" y="69.5">12</text>
<text x="52.1" y="67">NA14</text>
<text x="57.4" y="72">13</text>
<text x="58.6" y="67">9</text>
<text x="120.6" y="69.5">NA16</text>
<text x="121.2" y="67">NA4</text>
<text x="127.2" y="67">2</text>
<text x="127.2" y="69.5">3</text>
<text x="127.2" y="72">4</text>
<text x="255.2" y="69.5">NA2613</text>
<text x="255.2" y="67">NA23</text>
<text x="261.8" y="67">2</text>
<text x="278.2" y="67">12</text>
<text x="373.6" y="69.5">2</text>
<text x="378.5" y="70.6">D</text>
<text x="395" y="67">5 Q3</text>
<text x="414.2" y="67">6</text>
<text x="419.2" y="68.1">E3</text>
<text x="431.9" y="68.1">Y7</text>
<text x="438.2" y="67">7 NA26</text>
<text x="19.6" y="77.1">NA7</text>
<text x="57.4" y="77.1">12</text>
<text x="75" y="74.6">11</text>
<text x="93" y="74.6">12</text>
<text x="110.5" y="77.1">11</text>
<text x="127.2" y="77.1">5</text>
<text x="143.6" y="74.6">8</text>
<text x="303.5" y="77.1">NA25</text>
<text x="310.1" y="77.1">1</text>
<text x="373.6" y="74.6">3</text>
<text x="379" y="75.6">C</text>
<text x="407.7" y="76.9">Q5</text>
<text x="414.2" y="77.1">1</text>
<text x="428" y="74.3">10XXX</text>
<text x="438.2" y="77.1">15NA15</text>
<text x="450.9" y="76.9">NA26</text>
<text x="457.4" y="77.1">1</text>
<text x="473.8" y="77.1">2</text>
<text x="9.9" y="82.2">NX4</text>
<text x="93" y="79.7">13</text>
<text x="126.2" y="82.2">11</text>
<text x="127.2" y="79.7">6</text>
<text x="265.4" y="82.2">NA17</text>
<text x="272" y="82.2">9</text>
<text x="303.5" y="82.2">NA23</text>
<text x="303.5" y="79.7">NA24</text>
<text x="310.1" y="79.7">2</text>
<text x="310.1" y="82.2">3</text>
<text x="373.6" y="79.7">1</text>
<text x="378.5" y="80.8">R</text>
<text x="395" y="79.7">6</text>
<text x="407.7" y="81.9">Q3</text>
<text x="407.7" y="79.4">Q4</text>
<text x="414.2" y="79.7">2</text>
<text x="414.2" y="82.2">3</text>
<text x="431.9" y="78.2">Y0</text>
<text x="431.9" y="80.8">Y1</text>
<text x="431.9" y="83.3">Y2</text>
<text x="438.2" y="79.7">14NA11</text>
<text x="438.2" y="82.2">13NA13</text>
<text x="9.9" y="87.3">NX4</text>
<text x="19.1" y="84.7">NA11</text>
<text x="94.2" y="84.7">1</text>
<text x="94.2" y="89.8">2</text>
<text x="110.5" y="87.3">3</text>
<text x="126" y="84.7">12</text>
<text x="183" y="87.3">X2</text>
<text x="183" y="84.7">X1</text>
<text x="190.3" y="89.8">NA2</text>
<text x="270.8" y="87.3">10</text>
<text x="288.3" y="84.7">8</text>
<text x="303.5" y="89.8">NA21</text>
<text x="303.5" y="84.7">NA22</text>
<text x="310.1" y="84.7">4</text>
<text x="310.1" y="89.8">5</text>
<text x="326.4" y="87.3">8</text>
<text x="332.9" y="87.3">9</text>
<text x="349.3" y="89.8">8</text>
<text x="353" y="89.8">D2</text>
<text x="372.4" y="89.8">12</text>
<text x="372.4" y="84.7">10</text>
<text x="378.5" y="85.8">S</text>
<text x="395" y="87.3">9 Q4</text>
<text x="407.7" y="89.6">NQ1</text>
<text x="414.2" y="89.8">5</text>
<text x="431.9" y="85.8">Y3</text>
<text x="431.9" y="88.3">Y4</text>
<text x="438.2" y="84.7">12NA12</text>
<text x="438.2" y="87.3">11NA17</text>
<text x="438.2" y="89.8">10NA16</text>
<text x="450.9" y="89.6">NA5</text>
<text x="480.2" y="89.8">1</text>
<text x="19.6" y="94.9">NA8</text>
<text x="25.6" y="94.9">1</text>
<text x="190.3" y="92.4">NA6</text>
<text x="246.6" y="94.9">3</text>
<text x="270.8" y="92.4">12</text>
<text x="288.3" y="94.9">11</text>
<text x="303.5" y="92.4">NA19</text>
<text x="309.1" y="94.9">11</text>
<text x="310.1" y="92.4">6</text>
<text x="331.8" y="92.4">10</text>
<text x="372.5" y="94.9">11</text>
<text x="378.5" y="90.9">D</text>
<text x="379" y="96">C</text>
<text x="407.7" y="92.1">Q2</text>
<text x="414.2" y="94.9">6</text>
<text x="414.2" y="92.4">4</text>
<text x="419.2" y="96">E3</text>
<text x="419.2" y="93.5">E2</text>
<text x="419.2" y="90.9">E1</text>
<text x="431.9" y="90.9">Y5</text>
<text x="431.9" y="93.5">Y6</text>
<text x="431.9" y="96">Y7</text>
<text x="438.2" y="92.4">9 NA20</text>
<text x="438.2" y="94.9">7</text>
<text x="450.9" y="94.6">NA16</text>
<text x="450.9" y="92.1">NA1</text>
<text x="480.2" y="92.4">2</text>
<text x="480.2" y="94.9">3</text>
<text x="19.6" y="97.4">NA9</text>
<text x="25.6" y="97.4">2</text>
<text x="42" y="100">6</text>
<text x="51" y="100">4</text>
<text x="190.3" y="100">NA1</text>
<text x="197.1" y="100">10</text>
<text x="246.6" y="97.4">4</text>
<text x="246.6" y="100">5</text>
<text x="262.9" y="97.4">6</text>
<text x="270.8" y="97.4">13</text>
<text x="308.9" y="97.4">12</text>
<text x="372.4" y="100">13</text>
<text x="378.5" y="101">R</text>
<text x="395" y="100">8</text>
<text x="450.9" y="97.2">NA7</text>
<text x="480.2" y="97.4">4</text>
<text x="496.6" y="100">8 Y3</text>
<text x="19" y="102.5">NA10</text>
<text x="19" y="105.1">NA18</text>
<text x="25.6" y="102.5">4</text>
<text x="25.6" y="105.1">5</text>
<text x="51" y="105.1">5</text>
<text x="67.4" y="102.5">6</text>
<text x="191.8" y="105.1">NA14</text>
<text x="198.3" y="105.1">9</text>
<text x="214.7" y="102.5">8</text>
<text x="221.2" y="102.5">1</text>
<text x="221.2" y="107.6">2</text>
<text x="237.5" y="105.1">3</text>
<text x="246.6" y="105.1">1</text>
<text x="262.9" y="107.6">3</text>
<text x="303.5" y="107.6">NA12</text>
<text x="310.1" y="107.6">1</text>
<text x="407.7" y="107.3">Q4</text>
<text x="407.7" y="104.8">Q5</text>
<text x="414.2" y="105.1">1</text>
<text x="414.2" y="107.6">2</text>
<text x="428" y="102.3">11XXX</text>
<text x="431.9" y="106.2">Y0</text>
<text x="438.2" y="105.1">15NA18</text>
<text x="438.2" y="107.6">14NA23</text>
<text x="450.9" y="102.3">NA11</text>
<text x="450.9" y="104.8">NA22</text>
<text x="479.2" y="107.6">11</text>
<text x="480.2" y="102.5">5</text>
<text x="480.2" y="105.1">6</text>
<text x="9.9" y="110.1">NX2</text>
<text x="19.6" y="112.7">NA5</text>
<text x="68.8" y="112.7">3</text>
<text x="182.6" y="110.1">NX5</text>
<text x="191.8" y="112.7">NA15</text>
<text x="221.2" y="112.7">4</text>
<text x="246.6" y="110.1">2</text>
<text x="310.1" y="110.1">2</text>
<text x="310.1" y="112.7">3</text>
<text x="373.6" y="110.1">4</text>
<text x="378.5" y="111.2">S</text>
<text x="395" y="112.7">5 Q5</text>
<text x="407.7" y="109.9">Q3</text>
<text x="414.2" y="110.1">3</text>
<text x="431.9" y="108.7">Y1</text>
<text x="431.9" y="111.2">Y2</text>
<text x="431.9" y="113.7">Y3</text>
<text x="438.2" y="110.1">13NA24</text>
<text x="438.2" y="112.7">12</text>
<text x="479.1" y="110.1">12</text>
<text x="9.9" y="115.2">NX2</text>
<text x="9.9" y="117.8">NX5</text>
<text x="68.8" y="115.2">4</text>
<text x="68.8" y="117.8">5</text>
<text x="85.1" y="115.2">6</text>
<text x="182.6" y="117.8">NX5</text>
<text x="221.2" y="117.8">5</text>
<text x="237.5" y="115.2">6</text>
<text x="272" y="117.8">1</text>
<text x="310.1" y="115.2">4</text>
<text x="326.4" y="117.8">8</text>
<text x="373.6" y="115.2">2</text>
<text x="378.5" y="116.3">D</text>
<text x="407.7" y="117.5">NQ1</text>
<text x="414.2" y="117.8">5</text>
<text x="419.2" y="118.9">E1</text>
<text x="431.9" y="116.3">Y4</text>
<text x="431.9" y="118.9">Y5</text>
<text x="438.2" y="115.2">11NA25</text>
<text x="438.2" y="117.8">10</text>
<text x="9.9" y="125.4">NX4</text>
<text x="19.1" y="122.8">NA11</text>
<text x="182.6" y="125.4">NX6</text>
<text x="191.8" y="122.8">NA13</text>
<text x="272" y="122.8">2</text>
<text x="288.3" y="120.3">3</text>
<text x="309.1" y="125.4">11</text>
<text x="310.1" y="120.3">5</text>
<text x="310.1" y="122.8">6</text>
<text x="373.6" y="120.3">3</text>
<text x="373.6" y="125.4">1</text>
<text x="379" y="121.4">C</text>
<text x="395" y="125.4">6</text>
<text x="407.7" y="120">NQ2</text>
<text x="414.2" y="122.8">6</text>
<text x="414.2" y="120.3">4</text>
<text x="419.2" y="123.9">E3</text>
<text x="419.2" y="121.4">E2</text>
<text x="431.9" y="121.4">Y6</text>
<text x="431.9" y="123.9">Y7</text>
<text x="438.2" y="120.3">9</text>
<text x="438.2" y="122.8">7</text>
<text x="450.9" y="120">NA2</text>
<text x="450.9" y="125.1">NA7</text>
<text x="450.9" y="122.6">NA8</text>
<text x="457.4" y="120.3">1</text>
<text x="457.4" y="122.8">2</text>
<text x="457.4" y="125.4">3</text>
<text x="10.2" y="127.9">X6</text>
<text x="190.3" y="130.5">NA8</text>
<text x="246.6" y="130.5">4</text>
<text x="272" y="127.9">4</text>
<text x="288.3" y="130.5">6</text>
<text x="308.9" y="127.9">12</text>
<text x="378.5" y="126.4">R</text>
<text x="450.9" y="127.7">NA10</text>
<text x="457.4" y="127.9">4</text>
<text x="473.8" y="130.5">8 Y5</text>
<text x="19" y="135.5">NA15</text>
<text x="25.6" y="135.5">4</text>
<text x="190.3" y="135.5">NA5</text>
<text x="246.6" y="135.5">5</text>
<text x="262.9" y="133">6</text>
<text x="272" y="133">5</text>
<text x="450.9" y="137.8">NA2511</text>
<text x="450.9" y="135.3">NA14</text>
<text x="450.9" y="132.7">NA11</text>
<text x="457.4" y="133">5</text>
<text x="457.4" y="135.5">6</text>
<text x="9.9" y="140.6">NX5</text>
<text x="25.6" y="140.6">5</text>
<text x="42" y="138.1">6</text>
<text x="58.6" y="143.2">1</text>
<text x="94.2" y="138.1">4</text>
<text x="94.2" y="143.2">5</text>
<text x="110.5" y="140.6">6</text>
<text x="183" y="140.6">X5</text>
<text x="190.3" y="143.2">NA3</text>
<text x="272" y="143.2">9</text>
<text x="456.2" y="140.6">12</text>
<text x="19" y="148.2">NA13</text>
<text x="58.6" y="148.2">2</text>
<text x="75" y="145.7">3</text>
<text x="94.2" y="148.2">9</text>
<text x="183" y="148.2">X6</text>
<text x="270.8" y="148.2">10</text>
<text x="288.3" y="145.7">8</text>
<text x="19" y="155.9">NA10</text>
<text x="19.6" y="153.3">NA9</text>
<text x="93" y="153.3">10</text>
<text x="110.5" y="150.8">8</text>
<text x="190.3" y="153.3">NA7</text>
<text x="270.8" y="153.3">12</text>
<text x="288.3" y="155.9">11</text>
<text x="450.9" y="153.1">NA7</text>
<text x="450.9" y="150.5">NA19</text>
<text x="457.4" y="150.8">1</text>
<text x="457.4" y="153.3">2</text>
<text x="473.8" y="155.9">6 Y4</text>
<text x="9.9" y="158.4">NX5</text>
<text x="71.3" y="160.9">1</text>
<text x="127.2" y="160.9">1</text>
<text x="182.6" y="158.4">NX4</text>
<text x="270.8" y="158.4">13</text>
<text x="450.9" y="158.1">NA11</text>
<text x="450.9" y="160.7">NA26</text>
<text x="457.4" y="158.4">4</text>
<text x="457.4" y="160.9">5</text>
<text x="19.6" y="166">NA5</text>
<text x="24.4" y="166">10</text>
<text x="48.4" y="163.5">9</text>
<text x="64.8" y="166">8</text>
<text x="70.1" y="166">13</text>
<text x="71.3" y="163.5">2</text>
<text x="87.7" y="163.5">12</text>
<text x="93" y="163.5">12</text>
<text x="110.5" y="166">11</text>
<text x="127.2" y="163.5">2</text>
<text x="127.2" y="166">3</text>
<text x="191.8" y="166">NA21</text>
<text x="198.3" y="166">4</text>
<text x="450.9" y="165.8">NA6</text>
<text x="457.4" y="166">9</text>
<text x="19.6" y="171.1">NA8</text>
<text x="25.6" y="171.1">9</text>
<text x="42" y="168.6">8</text>
<text x="47.3" y="168.6">10</text>
<text x="93" y="168.6">13</text>
<text x="94.2" y="173.6">9</text>
<text x="121.2" y="173.6">NA0</text>
<text x="127.2" y="168.6">4</text>
<text x="127.2" y="173.6">5</text>
<text x="143.6" y="171.1">8</text>
<text x="150" y="171.1">1</text>
<text x="166.4" y="173.6">3</text>
<text x="170.2" y="173.6">D5</text>
<text x="182.6" y="171.1">NX4</text>
<text x="198.3" y="171.1">5</text>
<text x="214.7" y="168.6">6</text>
<text x="363.9" y="169" transform="rotate(-90 363.9 169)">1</text>
<text x="366.4" y="168.9" transform="rotate(-90 366.4 168.9)">CLOCK</text>
<text x="369" y="168.9" transform="rotate(-90 369 168.9)">SET</text>
<text x="450.9" y="173.4">NA1712</text>
<text x="450.9" y="168.3">NA9</text>
<text x="456.2" y="168.6">10</text>
<text x="473.8" y="171.1">8 Y7</text>
<text x="10.2" y="176.2">X2</text>
<text x="19.6" y="178.7">NA3</text>
<text x="93" y="178.7">10</text>
<text x="110.5" y="176.2">8</text>
<text x="121.2" y="176.2">NA1</text>
<text x="121.2" y="178.7">NA2</text>
<text x="126.2" y="178.7">11</text>
<text x="127.2" y="176.2">6</text>
<text x="150" y="176.2">2</text>
<text x="191.8" y="176.2">NA1713</text>
<text x="214.7" y="178.7">11</text>
<text x="450.9" y="175.9">NA2213</text>
<text x="9.9" y="181.3">NX6</text>
<text x="9.9" y="183.8">NX2</text>
<text x="126" y="181.3">12</text>
<text x="182.6" y="181.3">NX1</text>
<text x="197.1" y="181.3">12</text>
<text x="19" y="191.4">NA18</text>
<text x="47.3" y="191.4">13</text>
<text x="93" y="188.9">12</text>
<text x="110.5" y="191.4">11</text>
<text x="127.2" y="191.4">1</text>
<text x="182.6" y="191.4">NX6</text>
<text x="191.8" y="186.3">NA13</text>
<text x="223.7" y="186.3">1</text>
<text x="223.7" y="191.4">2</text>
<text x="240.1" y="188.9">3</text>
<text x="450.9" y="191.2">NA2013</text>
<text x="450.9" y="188.6">NA10</text>
<text x="457.4" y="186.3">1</text>
<text x="457.4" y="188.9">2</text>
<text x="473.8" y="188.9">12Y9</text>
<text x="19" y="196.5">NA21</text>
<text x="47.3" y="196.5">12</text>
<text x="64.8" y="194">11</text>
<text x="93" y="194">13</text>
<text x="120.6" y="196.5">NA14</text>
<text x="127.2" y="194">2</text>
<text x="127.2" y="196.5">3</text>
<text x="192.3" y="196.5">NA5</text>
<text x="223.7" y="196.5">4</text>
<text x="83.9" y="199">X3</text>
<text x="94.2" y="199">1</text>
<text x="110.5" y="201.6">3</text>
<text x="120.6" y="199">NA16</text>
<text x="127.2" y="199">4</text>
<text x="143.6" y="201.6">8</text>
<text x="183" y="201.6">X5</text>
<text x="223.7" y="201.6">5</text>
<text x="240.1" y="199">6</text>
<text x="450.9" y="201.3">NA1510</text>
<text x="85.1" y="204.1">NA19</text>
<text x="94.2" y="204.1">2</text>
<text x="120.6" y="204.1">NA22</text>
<text x="120.6" y="206.7">NA24</text>
<text x="120.6" y="209.2">NA2511</text>
<text x="127.2" y="204.1">5</text>
<text x="127.2" y="206.7">6</text>
<text x="183" y="204.1">X6</text>
<text x="238.9" y="209.2">1</text>
<text x="279.6" y="206.7">1</text>
<text x="279.6" y="209.2">2</text>
<text x="450.9" y="206.4">NA24</text>
<text x="457.4" y="206.7">9</text>
<text x="473.8" y="204.1">8 Y6</text>
<text x="126" y="211.7">12</text>
<text x="191.8" y="211.7">NA15</text>
<text x="203.4" y="211.7">1</text>
<text x="219.8" y="214.3">3</text>
<text x="238.9" y="214.3">2</text>
<text x="255.3" y="211.7">3</text>
<text x="279.6" y="211.7">3</text>
<text x="279.6" y="214.3">4</text>
<text x="12.8" y="216.8">X3</text>
<text x="12.8" y="219.4">X4</text>
<text x="12.8" y="221.9">X5</text>
<text x="192.3" y="216.8">NA3</text>
<text x="203.4" y="216.8">2</text>
<text x="238.9" y="219.4">4</text>
<text x="255.3" y="221.9">6</text>
<text x="279.6" y="219.4">5</text>
<text x="279.6" y="221.9">6</text>
<text x="296" y="216.8">8</text>
<text x="301.3" y="216.8">12</text>
<text x="301.3" y="221.9">13</text>
<text x="318.8" y="219.4">11 D3</text>
<text x="450.9" y="219.1">NA18</text>
<text x="457.4" y="219.4">1</text>
<text x="473.8" y="219.4">2 Y8</text>
<text x="22.9" y="224.4">X1</text>
<text x="28.1" y="224.4">1</text>
<text x="44.5" y="224.4">2 NX1</text>
<text x="53.4" y="224.4">X4</text>
<text x="58.6" y="224.4">9</text>
<text x="75" y="224.4">8</text>
<text x="78" y="224.4">NX4</text>
<text x="182.6" y="224.4">NX2</text>
<text x="192.3" y="227">NA6</text>
<text x="238.9" y="224.4">5</text>
<text x="273" y="227">NA1612</text>
<text x="273.6" y="224.4">NA7</text>
<text x="278.6" y="224.4">11</text>
<text x="192.3" y="232.1">NA2</text>
<text x="202.2" y="232.1">10</text>
<text x="203.4" y="229.5">9</text>
<text x="219.8" y="232.1">8</text>
<text x="22.9" y="234.6">X2</text>
<text x="28.1" y="234.6">3</text>
<text x="44.5" y="234.6">4 NX2</text>
<text x="53.4" y="234.6">X5</text>
<text x="57.6" y="234.6">11</text>
<text x="75" y="234.6">10 NX5</text>
<text x="174.5" y="239.7">NX5</text>
<text x="180.5" y="239.7">1</text>
<text x="202.4" y="234.6">11</text>
<text x="273" y="239.7">NA2510</text>
<text x="273" y="237.1">NA26</text>
<text x="279.6" y="237.1">9</text>
<text x="151.1" y="242.2">NA14</text>
<text x="157.7" y="242.2">4</text>
<text x="174" y="244.8">6</text>
<text x="180.5" y="244.8">2</text>
<text x="196.9" y="242.2">3</text>
<text x="273" y="244.8">NA2412</text>
<text x="296" y="242.2">8</text>
<text x="22.9" y="249.8">X3</text>
<text x="28.1" y="249.8">5</text>
<text x="44.5" y="249.8">6 NX3</text>
<text x="53.4" y="249.8">X6</text>
<text x="57.4" y="249.8">13</text>
<text x="75" y="249.8">12 NX6</text>
<text x="151.7" y="247.3">NA1</text>
<text x="157.7" y="247.3">5</text>
<text x="273" y="247.3">NA2213</text>
</g>
</svg>
